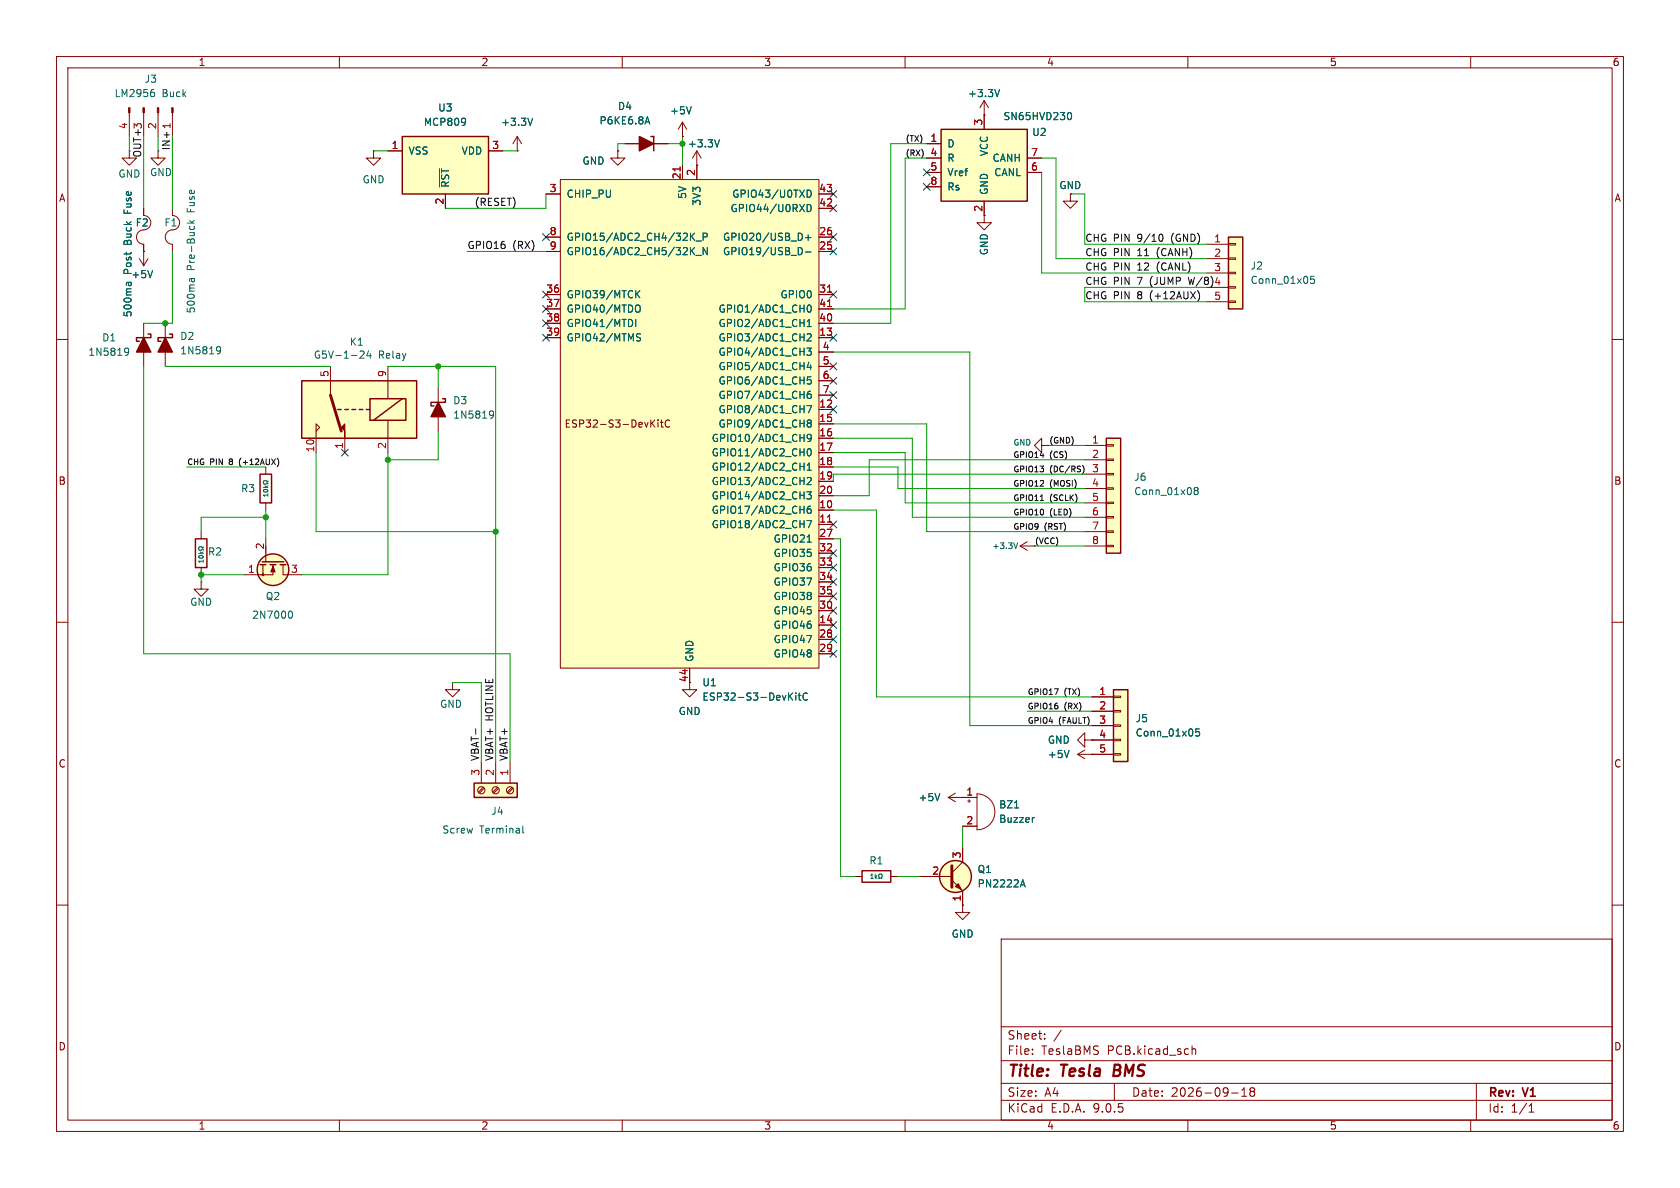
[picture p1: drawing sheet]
<svg xmlns="http://www.w3.org/2000/svg" width="297mm" height="210mm" viewBox="0 0 297 210" stroke-linecap="round" stroke-linejoin="round" font-family="sans-serif">
<g fill="none" stroke="#840000" stroke-width=".18">
<path d="M10 10h277v190h-277zM12 12h273v186h-273zM60 10v2M110 10v2M160 10v2M210 10v2M260 10v2M30.5 36.8v1.3a1.31 1.31 0 0 1 1.2 1.5 1.31 1.31 0 0 1-1.5 1.1 1.27 1.27 0 0 0-1 1.4 1.27 1.27 0 0 0 1.3 1.1v1.3M66 26.7v1.2h1.3l-1.3 1.3-1.2-1.3h1.2M66 26.7h.1M110.5 25.4h7.6M120.6 24.1h.1"/>
<path d="M120.6 21.6l-.7 1.3M120.6 21.6l.8 1.3M120.6 21.6v2.5M123.2 29.2h.1M123.2 26.7l-.8 1.2M123.2 26.7l.8 1.2M123.2 26.7v2.5M10 60h2M285 60h2M180.3 96.5l1.3 .8M180.3 96.5h2.6M181.6 95.8l-1.3 .7"/>
<path d="M10 110h2M285 110h2M10 160h2M177 166h108v32h-108zM285 160h2M60 198v2M110 198v2M160 198v2M177 194.5h108M177 191.5h108M177 187.5h108M177 181.5h108"/>
<path d="M182.5 186.3v.1M182.5 185.5v.1M184.7 183.6v.1M184.7 182.8v.1M187.6 182.1l-1.3 2M197 191.5v3M210 198v2M210.7 184.9v1.5M210.7 185.5l.3-.1 .3 .1 .1 .9M217.7 193.2h1.2M219.5 193.8h.9M219.5 192.7l.5-.4v1.5"/>
<path d="M221.2 192.9l-.2 .3v.5l.2 .1 .5-.1 .1-.2-.1-.4-.2-.2M221.2 192.9l-.2-.2 .2-.4 .5 .1 .1 .2-.3 .3M221.2 192.9h.3M260 198v2M261 191.5v6.5M270.3 196.6h.9M270.3 195.5l.4-.4v1.5"/>
</g>
<path d="M197.1 188.2l-.3 2h.8" fill="none" stroke="#840000" stroke-width=".4"/>
<path d="M122.2 18.9l-.4 1.2M33.1 39.4h1.3M33.5 38.9l.5 .5M34.4 38.9l-.5 .4M114.1 21.6h.7M114.5 20.6l.4 1.3M127.2 24.7l-.4 1.3M33.8 49.2l.1 .5M34.3 49.2l.1 .5M34.4 49.2l-.8 .1-.1 .4M179.2 96l.4 1 .3-1" fill="none" stroke="#006464" stroke-width=".18"/>
<path d="M113 24.1l2.6 1.3-2.6 1.3z" fill="#840000" stroke="#840000" stroke-width=".25"/>
<path d="M115.1 24.1h.5v2.6" fill="none" stroke="#840000" stroke-width=".25"/>
<path d="M71.1 24.1h15.3v10.2h-15.3z" fill="#ffffc2"/>
<path d="M71.1 24.1h15.3v10.2h-15.3zM78.2 70.5h.5v.6h-2.5v.7h.5" fill="none" stroke="#840000" stroke-width=".25"/>
<path d="M22.9 19.9v4.2M25.4 19.9v4.2M27.9 19.9v4.2M30.5 19.9v4.2M68.6 26.7h2.5M78.7 34.3v2.5M86.4 26.7h2.5M77.5 68.6v7.6" fill="none" stroke="#840000" stroke-width=".18"/>
<path d="M27 15.8h.2M27.1 16.3l.2 .2v.3l-.2 .3M77.7 29.9v3.1M82.2 21v.9M82.3 21.4l-.1 .2M86.7 72.7h.3l.2 .1a.84 .84 0 0 1-.3 1.1h-.2M87.3 73.2l-.3 .2h-.3" fill="none" stroke="#006464" stroke-width=".18"/>
<g fill="#840000" stroke="#840000" stroke-width=".18">
<path d="M30.4 19.1h.2v.8h-.2z"/>
<path d="M27.8 19.1h.3v.8h-.3z"/>
<path d="M25.3 19.1h.2v.8h-.2z"/>
<path d="M22.7 19.1h.3v.8h-.3z"/>
</g>
<path d="M77.5 71.1l1.2 2.6h-2.5z" fill="#840000" stroke="#840000" stroke-width=".25"/>
<path d="M53.3 67.3h20.4v10.2h-20.4z" fill="#ffffc2"/>
<g fill="none" stroke="#840000" stroke-width=".18">
<path d="M22.9 26.7v1.2h1.2l-1.2 1.3-1.3-1.3h1.3M22.9 26.7h.1M27.9 26.7v1.2h1.3l-1.3 1.3-1.2-1.3h1.2M27.9 26.7h.1M55.9 76.2l.6-.6-.6-.7v5.1M58.4 64.8v5.1M61 77.5v2.5M68.6 64.8v5.7M68.6 74.3v5.7M190.5 133.4l1.3 .7M190.5 133.4h2.5M191.8 132.6l-1.3 .8"/>
<path d="M193 133.4h.1"/>
</g>
<path d="M53.3 67.3h20.4v10.2h-20.4zM59.7 72.4h.6M61 72.4h.6M62.2 72.4h.7M63.5 72.4h.6M64.8 72.4h.6M65.4 70.5h6.4v3.8h-6.4zM71.1 70.5l-5.1 3.8" fill="none" stroke="#840000" stroke-width=".25"/>
<path d="M60.3 75.6l.7-.7v2.6v-1.3z" fill="#840000" stroke="#840000" stroke-width=".18"/>
<path d="M58.4 69.9l1.9 6.3" fill="none" stroke="#840000" stroke-width=".51"/>
<path d="M63.6 62.2l.5-.2 .3 .4-.8 .9h.8M65.2 62l-.3 .9h.7M65.5 62.5v.8M189 132.7l-.4 1.2" fill="none" stroke="#006464" stroke-width=".18"/>
<path d="M166.4 22.9h15.2v12.7h-15.2z" fill="#ffffc2"/>
<path d="M166.4 22.9h15.2v12.7h-15.2z" fill="none" stroke="#840000" stroke-width=".25"/>
<path d="M174 17.8v5.1M174 17.8l-.8 1.3M174 17.8l.8 1.3M163.8 25.4h2.6M163.8 27.9h2.6M163.8 30.5h2.6M163.8 33h2.6M174 20.3h.1M174 35.6v2.5M181.6 27.9h2.5M181.6 30.5h2.5" fill="none" stroke="#840000" stroke-width=".18"/>
<path d="M176.7 15.8l-.4 1.3M188.9 19.9h.1a.68 .68 0 0 1 .5 .6 .68 .68 0 0 1-.5 .7l-.1-.1" fill="none" stroke="#006464" stroke-width=".18"/>
<path d="M196.8 121.9h2.6v12.7h-2.6z" fill="#ffffc2"/>
<path d="M26.2 59.1h.5v.6h-2.6v.6h.5M30 59.1h.5v.6h-2.6v.6h.5M196.8 121.9h2.6v12.7h-2.6z" fill="none" stroke="#840000" stroke-width=".25"/>
<g fill="none" stroke="#840000" stroke-width=".18">
<path d="M25.4 36.8v1.3a1.31 1.31 0 0 1 1.3 1.5 1.31 1.31 0 0 1-1.6 1.1 1.27 1.27 0 0 0-1 1.4 1.27 1.27 0 0 0 1.3 1.1v3.8M91.4 26.7h.1M91.4 24.1l-.7 1.3M91.4 24.1l.8 1.3M91.4 24.1v2.6M24.6 45.7l.8 1.3M25.4 44.5h.1M25.4 57.2v7.6M26.2 45.7l-.8 1.3M29.2 57.2v7.6M80 120.7v1.2h1.3l-1.3 1.3-1.3-1.3h1.3M80 120.7h.1"/>
<path d="M121.9 120.7v1.2h1.3l-1.3 1.3-1.3-1.3h1.3M193 123.2h3.8M193 125.7h3.8M193 128.3h3.8M193 130.8h3.8M193 133.4h3.8M196.8 123.1h1.3v.2h-1.3zM196.8 125.6h1.3v.3h-1.3zM196.8 128.1h1.3v.3h-1.3zM196.8 130.7h1.3v.2h-1.3zM196.8 133.2h1.3v.3h-1.3zM170.2 141h2.5"/>
<path d="M170.2 146.1h2.5M171.1 141.6h.5M171.3 141.4v.5M172.7 140.3a3.2 3.2 0 0 1 3.2 3.2 3.2 3.2 0 0 1-3.2 3.2z"/>
</g>
<path d="M94.2 20.9l-.5 1.3M22.7 50v.3M23.2 49.9h-.7l-.2 .2v.2M23.2 50v.3M27 47.8l-.4 1.3M22.1 61.6l.4-.1 .2 .2a.84 .84 0 0 1-.3 1.1h-.3M22.8 62.1l-.3 .2h-.4M38.4 61.3h.4l.1 .1a.84 .84 0 0 1-.3 1.2h-.2M39 61.8l-.2 .3-.4-.1M212 128.8h-.6v.7l.1-.2 .5 .1 .1 .2-.1 .4-.2 .1-.4-.1M179.4 142.8h.7M182.9 144.5l-.3 .1" fill="none" stroke="#006464" stroke-width=".18"/>
<g fill="#840000" stroke="#840000" stroke-width=".25">
<path d="M29.2 59.7l1.3 2.5h-2.6z"/>
<path d="M25.4 59.7l1.3 2.5h-2.6z"/>
</g>
<path d="M83.8 138.4h7.6v2.6h-7.6z" fill="#ffffc2"/>
<path d="M83.8 138.4h7.6v2.6h-7.6z" fill="none" stroke="#840000" stroke-width=".25"/>
<g fill="none" stroke="#840000" stroke-width=".18">
<path d="M85.1 134.6v3.8M85.4 139.2l-.8 .8M85.6 139.3l-.8 .9M87.6 134.6v3.8M88 139.2l-.9 .8M88.1 139.3l-.8 .9M90.2 134.6v3.8M90.5 139.2l-.8 .8M90.7 139.3l-.9 .9M191.8 130.8v-1.3l-1.3 1.3 1.3 1.3v-1.3h1.2M193 130.8h.1"/>
<circle cx="85.1" cy="139.7" r=".63"/>
<circle cx="87.6" cy="139.7" r=".63"/>
<circle cx="90.2" cy="139.7" r=".63"/>
</g>
<path d="M92.4 146v1.1l.2 .2" fill="none" stroke="#006464" stroke-width=".18"/>
<path d="M99.1 31.8h45.7v86.3h-45.7z" fill="#ffffc2"/>
<g fill="none" stroke="#840000" stroke-width=".18">
<path d="M96.5 34.3h2.6M99.1 31.8h45.7v86.3h-45.7zM120.6 29.2v2.6M123.2 29.2v2.6M144.8 34.3h2.5M144.8 36.8h2.5M96.5 59.7h2.6M96.5 54.6h2.6M96.5 57.2h2.6M96.5 41.9h2.6M96.5 44.5h2.6M96.5 52.1h2.6"/>
<path d="M144.8 59.7h2.5M144.8 54.6h2.5M144.8 57.2h2.5M144.8 41.9h2.5M144.8 44.5h2.5M144.8 52.1h2.5M115.2 74.8l.6 .7M115.8 74.2l-.7 .8M116.3 74.2v.2M116.3 74.7v.8M116.7 74.7h.5M116.9 74.2v1.1l.3 .2"/>
<path d="M118.4 74.4a.6 .6 0 0 0-.9 .4 .6 .6 0 0 0 .6 .7l.3-.1M144.8 62.2h2.5M144.8 64.8h2.5M144.8 67.3h2.5M144.8 69.9h2.5M144.8 72.4h2.5M144.8 74.9h2.5M144.8 77.5h2.5M144.8 85.1h2.5M144.8 80h2.5M144.8 82.6h2.5M144.8 87.6h2.5"/>
<path d="M144.8 90.2h2.5M144.8 92.7h2.5M144.8 95.3h2.5M144.8 97.8h2.5M35.6 102.9v1.2h1.2l-1.2 1.3-1.3-1.3h1.3M35.6 102.9h.1M121.9 118.1v2.6M144.8 110.5h2.5M144.8 100.3h2.5M144.8 102.9h2.5M144.8 105.4h2.5M144.8 108h2.5"/>
<path d="M144.8 113h2.5M144.8 115.6h2.5M151.1 154.9h1.3M157.5 154.9h1.2M162.6 154.9h5.7M167.6 141l1.3 .7M167.6 141h2.6M168.3 155.6l1.9 1.9v2.5M168.9 140.2l-1.3 .8M170.2 141h.1M170.2 149.9v2.5l-1.9 1.9M170.2 160v1.3h1.2l-1.2 1.3-1.3-1.3h1.3"/>
<path d="M170.2 160h.1"/>
</g>
<g fill="none" stroke="#006464" stroke-width=".18">
<path d="M142.7 33.6a.64 .64 0 0 1 .7 .6 .64 .64 0 0 1-.7 .7zM142.7 36.1a.64 .64 0 0 1 .7 .7 .64 .64 0 0 1-.7 .6zM111.7 56.6l.1 .4-.1 .5M112.4 56.5v1.2M112.6 51.9l.5 .7M112.6 59.5l.5 .2 .1 .2-.1 .3-.4 .1M112.6 59.1h.6M112.6 53.9a.43 .43 0 0 1 .6 .4v.5a.43 .43 0 0 1-.6 .4M113.1 51.4l-.7 .7M122.2 41.8l.6 .7M122.2 44.3l.6 .7M122.8 41.2l-.7 .7"/>
<path d="M122.8 43.8l-.7 .7M123 42.6h1M123 45.2h1M124.3 41.9l.6-.1 .1-.2v-.3l-.7-.1v1.3M125 43.8v1.2l-.7-1.2v1.2M141.6 43.8l.2 .5-.2 .7M142.4 42h1M142.4 44.5h1M142.7 59.1l.5-.1 .2 .4-.8 .9h.8M142.7 57.7h.7M142.7 56.8l.4-.3v1.2M142.8 54l.2-.1a.68 .68 0 0 1 .4 .7 .68 .68 0 0 1-.4 .6l-.2-.1-.1-.4z"/>
<path d="M142.9 41.5v1M142.6 61.5h.8l-.4 .5 .4 .1v.6l-.2 .1-.6-.1M142.6 71.7h.9l-.6 1.3M142.8 79.4l.2-.1a.68 .68 0 0 1 .4 .7 .68 .68 0 0 1-.4 .6l-.2-.1-.1-.4zM142.9 74.8l-.2 .2 .1 .4 .1 .1 .4-.1 .1-.1v-.3l-.2-.2M142.9 74.8l-.2-.3 .2-.3h.3l.2 .3-.2 .3M142.9 74.8h.3M143 64l-.3 .9h.8M143.3 69.2h-.4a.86 .86 0 0 0 0 1.2l.5-.1v-.4l-.2-.3-.4 .1-.1 .2M143.3 64.5v.8M143.4 66.6h-.6l-.1 .6 .2-.1 .4 .1 .1 .1v.5l-.2 .1-.5-.1M143.4 77.3l-.2 .3-.4-.1-.1-.2 .1-.5h.4l.2 .1a.84 .84 0 0 1-.3 1.1h-.3"/>
<path d="M141.4 82.5h.8M142.2 81.9v1.2M142.6 86.9h.8l-.4 .5 .4 .1v.6l-.2 .1-.6-.1M142.6 92h.9l-.6 1.3M142.7 84.5l.5-.1 .2 .4-.8 .9h.8M142.7 82.2l.4-.3v1.2M142.7 83.1h.7M142.7 95.8h.7M143.3 89.5h-.4a.86 .86 0 0 0 0 1.2l.5-.1v-.4l-.2-.2h-.4l-.1 .2M139.6 123l.5 .8M140.1 122.5l-.7 .7M140.7 122.5v.1"/>
<path d="M140.7 122.9v.9M141.1 122.9h.5M141.3 122.5v1.1l.3 .2M142.7 122.6a.6 .6 0 0 0-.8 .4 .6 .6 0 0 0 .6 .8l.2-.2M153.9 155.3h.5M153.9 154.7l.3-.2v.8M154.7 154.5v.8M154.8 155l.2 .3M155 154.8l-.3 .3M155.3 155.3h.2v-.2a.34 .34 0 0 1-.1-.4 .34 .34 0 0 1 .4-.2l.1 .4-.1 .4h.1M166.1 140.3l-.4 1.2M180.5 156.4h.6"/>
<path d="M180.8 155.5l.4 1.3"/>
</g>
<path d="M120.2 29.5v.7M146.3 54.2h.7M146.3 51.7h.7M146.3 92.3h.7" fill="none" stroke="#a90000" stroke-width=".18"/>
<g fill="none" stroke="#840000" stroke-width=".25">
<path d="M152.4 153.9h5.1v2.1h-5.1z"/>
<circle cx="168.9" cy="154.9" r="2.82"/>
</g>
<circle cx="168.9" cy="154.9" r="2.82" fill="#ffffc2" stroke="#ffffc2" stroke-width=".18"/>
<path d="M168.3 153v3.8" fill="none" stroke="#840000" stroke-width=".51"/>
<path d="M168.9 156.7l.5-.5 .5 1z" fill="#840000" stroke="#840000" stroke-width=".18"/>
<path d="M217.2 41.9h2.5v12.7h-2.5z" fill="#ffffc2"/>
<g fill="none" stroke="#840000" stroke-width=".25">
<path d="M217.2 41.9h2.5v12.7h-2.5zM34.5 95.3h2.1v5h-2.1zM46 83.8h2v5.1h-2zM46 99.8h1M46.4 99.3h3.8M47.8 99.8h1M49.5 99.8h1"/>
<circle cx="48.3" cy="100.7" r="2.79"/>
</g>
<g fill="none" stroke="#840000" stroke-width=".18">
<path d="M213.4 43.2h3.8M213.4 45.7h3.8M213.4 48.3h3.8M213.4 50.8h3.8M213.4 53.3h3.8M217.2 43.1h1.2v.2h-1.2zM217.2 45.6h1.2v.2h-1.2zM217.2 48.1h1.2v.3h-1.2zM217.2 50.7h1.2v.2h-1.2zM217.2 53.2h1.2v.3h-1.2zM35.6 94v1.3M46.5 99.8v1.8"/>
<path d="M47 82.6v1.2M47 88.9v1.3M47 95.3v4M48.3 99.8v1.8h-5.1M50 99.8v1.8h3.3M35.6 100.3v1.3"/>
</g>
<g fill="none" stroke="#006464" stroke-width=".18">
<path d="M232.3 48.8h-.6v.6l.2-.1 .4 .1 .1 .2-.1 .4-.1 .1-.5-.1M35.1 97.9h.8M35.2 98.3a.39 .39 0 0 1 .4-.1 .39 .39 0 0 1 .3 .4 .39 .39 0 0 1-.5 .1 .39 .39 0 0 1-.2-.4zM35.4 97.6l.3 .3M35.9 96.7v.1h-.1a.34 .34 0 0 0-.5-.1 .34 .34 0 0 0-.1 .4l.3 .2 .4-.2v.2M35.9 99v.4M35.9 99.2h-.8l.3 .2M35.9 97.6l-.3 .2M46.6 86.2h.8M46.6 86.6a.39 .39 0 0 1 .4-.1 .39 .39 0 0 1 .3 .4 .39 .39 0 0 1-.4 .1 .39 .39 0 0 1-.3-.4zM46.8 85.9l.3 .3M47.4 85v.2h-.2a.34 .34 0 0 0-.5-.2 .34 .34 0 0 0-.1 .5l.4 .1 .4-.2v.2"/>
<path d="M47.4 87.3v.5M47.4 87.5h-.8l.2 .3M47.4 85.9l-.4 .2M51.2 108.1l.1-.1a.68 .68 0 0 1 .4 .7 .68 .68 0 0 1-.4 .6l-.1-.1"/>
</g>
<circle cx="48.3" cy="100.7" r="2.79" fill="#ffffc2" stroke="#ffffc2" stroke-width=".18"/>
<g fill="#840000" stroke="#840000" stroke-width=".18">
<path d="M48.3 100.1l.3 1h-.7z"/>
<circle cx="46.5" cy="101.6" r=".18"/>
</g>
<path d="M195.6 77.5h2.5v20.3h-2.5z" fill="#ffffc2"/>
<path d="M195.6 77.5h2.5v20.3h-2.5z" fill="none" stroke="#840000" stroke-width=".25"/>
<g fill="none" stroke="#840000" stroke-width=".18">
<path d="M25.4 36.8v1.3M68.6 26.7h2.5M78.7 34.3v2.5M86.4 26.7h2.5M91.4 26.7h.1M96.5 34.3h2.6M109.2 26.7v1.2h1.3l-1.3 1.3-1.3-1.3h1.3M109.2 26.7h.1M110.5 25.4h2.5M115.6 25.4h2.5M120.6 24.1h.1M120.6 29.2v2.6"/>
<path d="M123.2 29.2h.1M123.2 29.2v2.6M144.8 34.3h2.5M144.8 36.8h2.5M163.8 25.4h2.6M163.8 27.9h2.6M163.8 30.5h2.6M163.8 33h2.6M174 35.6v3.8h1.3l-1.3 1.2-1.3-1.2h1.3M174 20.3h.1M174 20.3v2.6M181.6 27.9h2.5"/>
<path d="M181.6 30.5h2.5M189.2 34.3v1.3h1.3l-1.3 1.2-1.2-1.2h1.2M189.2 34.3h.1M25.4 44.5h.1M25.4 43.2v1.3M96.5 59.7h2.6M96.5 54.6h2.6M96.5 57.2h2.6M96.5 41.9h2.6M96.5 44.5h2.6M96.5 52.1h2.6M144.8 59.7h2.5"/>
<path d="M144.8 54.6h2.5M144.8 57.2h2.5M144.8 41.9h2.5M144.8 44.5h2.5M144.8 52.1h2.5M144.8 62.2h2.5M144.8 64.8h2.5M144.8 67.3h2.5M144.8 69.9h2.5M144.8 72.4h2.5M144.8 74.9h2.5M144.8 77.5h2.5"/>
<path d="M184.1 78.7v-1.2l-1.2 1.2 1.2 1.3v-1.3h1.3M191.8 78.7h3.8M195.6 78.6h1.2v.3h-1.2zM144.8 85.1h2.5M144.8 80h2.5M144.8 82.6h2.5M144.8 87.6h2.5M144.8 90.2h2.5M144.8 92.7h2.5M144.8 95.3h2.5M144.8 97.8h2.5M191.8 81.3h3.8"/>
<path d="M191.8 83.8h3.8M191.8 86.4h3.8M191.8 88.9h3.8M191.8 91.4h3.8M191.8 94h3.8M191.8 96.5h3.8M195.6 81.2h1.2v.2h-1.2zM195.6 83.7h1.2v.2h-1.2zM195.6 86.2h1.2v.3h-1.2zM195.6 88.8h1.2v.2h-1.2zM195.6 91.3h1.2v.3h-1.2zM195.6 93.9h1.2v.2h-1.2z"/>
<path d="M195.6 96.4h1.2v.2h-1.2zM121.9 118.1v2.6M144.8 110.5h2.5M144.8 100.3h2.5M144.8 102.9h2.5M144.8 105.4h2.5M144.8 108h2.5M144.8 113h2.5M144.8 115.6h2.5M193 130.8h.1M193 133.4h.1M193 123.2h3.8"/>
<path d="M193 125.7h3.8M193 128.3h3.8M193 130.8h3.8M193 133.4h3.8M162.6 154.9h5.7M170.2 141h.1M170.2 149.9v2.5M170.2 157.5v2.5M170.2 141h2.5M170.2 146.1h2.5M170.2 160h.1"/>
</g>
<g fill="none" stroke="#006464" stroke-width=".18">
<path d="M122.2 18.9l-.4 1.2M176.7 15.8l-.4 1.3M188.9 19.9h.1a.68 .68 0 0 1 .5 .6 .68 .68 0 0 1-.5 .7l-.1-.1M77.7 29.9v3.1M82.2 21v.9M82.3 21.4l-.1 .2M94.2 20.9l-.5 1.3M114.1 21.6h.7M114.5 20.6l.4 1.3M127.2 24.7l-.4 1.3M142.7 33.6a.64 .64 0 0 1 .7 .6 .64 .64 0 0 1-.7 .7zM142.7 36.1a.64 .64 0 0 1 .7 .7 .64 .64 0 0 1-.7 .6z"/>
<path d="M22.7 50v.3M23.2 49.9h-.7l-.2 .2v.2M23.2 50v.3M27 47.8l-.4 1.3M111.7 56.6l.1 .4-.1 .5M112.4 56.5v1.2M112.6 51.9l.5 .7M112.6 59.5l.5 .2 .1 .2-.1 .3-.4 .1M112.6 59.1h.6M112.6 53.9a.43 .43 0 0 1 .6 .4v.5a.43 .43 0 0 1-.6 .4M113.1 51.4l-.7 .7M122.2 41.8l.6 .7"/>
<path d="M122.2 44.3l.6 .7M122.8 41.2l-.7 .7M122.8 43.8l-.7 .7M123 42.6h1M123 45.2h1M124.3 41.9l.6-.1 .1-.2v-.3l-.7-.1v1.3M125 43.8v1.2l-.7-1.2v1.2M141.6 43.8l.2 .5-.2 .7M142.4 42h1M142.4 44.5h1M142.7 59.1l.5-.1 .2 .4-.8 .9h.8M142.7 57.7h.7"/>
<path d="M142.7 56.8l.4-.3v1.2M142.8 54l.2-.1a.68 .68 0 0 1 .4 .7 .68 .68 0 0 1-.4 .6l-.2-.1-.1-.4zM142.9 41.5v1M142.6 61.5h.8l-.4 .5 .4 .1v.6l-.2 .1-.6-.1M142.6 71.7h.9l-.6 1.3M142.8 79.4l.2-.1a.68 .68 0 0 1 .4 .7 .68 .68 0 0 1-.4 .6l-.2-.1-.1-.4zM142.9 74.8l-.2 .2 .1 .4 .1 .1 .4-.1 .1-.1v-.3l-.2-.2M142.9 74.8l-.2-.3 .2-.3h.3l.2 .3-.2 .3M142.9 74.8h.3M143 64l-.3 .9h.8M143.3 69.2h-.4a.86 .86 0 0 0 0 1.2l.5-.1v-.4l-.2-.3-.4 .1-.1 .2M143.3 64.5v.8"/>
<path d="M143.4 66.6h-.6l-.1 .6 .2-.1 .4 .1 .1 .1v.5l-.2 .1-.5-.1M143.4 77.3l-.2 .3-.4-.1-.1-.2 .1-.5h.4l.2 .1a.84 .84 0 0 1-.3 1.1h-.3M141.4 82.5h.8M142.2 81.9v1.2M142.6 86.9h.8l-.4 .5 .4 .1v.6l-.2 .1-.6-.1M142.6 92h.9l-.6 1.3M142.7 84.5l.5-.1 .2 .4-.8 .9h.8M142.7 82.2l.4-.3v1.2M142.7 83.1h.7M142.7 95.8h.7M143.3 89.5h-.4a.86 .86 0 0 0 0 1.2l.5-.1v-.4l-.2-.2h-.4l-.1 .2M211.3 86.7l-.2-.2 .2-.3h.3l.2 .2-.2 .3"/>
<path d="M211.3 86.7l-.2 .3 .1 .3 .1 .1h.4l.1-.2v-.2l-.2-.3M211.3 86.7h.3M139.6 123l.5 .8M140.1 122.5l-.7 .7M140.7 122.5v.1M140.7 122.9v.9M141.1 122.9h.5M141.3 122.5v1.1l.3 .2M142.7 122.6a.6 .6 0 0 0-.8 .4 .6 .6 0 0 0 .6 .8l.2-.2M189 132.7l-.4 1.2M212 128.8h-.6v.7l.1-.2 .5 .1 .1 .2-.1 .4-.2 .1-.4-.1M166.1 140.3l-.4 1.2"/>
<path d="M179.4 142.8h.7M180.5 156.4h.6M180.8 155.5l.4 1.3M182.9 144.5l-.3 .1"/>
</g>
<path d="M205.2 41.4a.68 .68 0 0 1 .4 .6 .68 .68 0 0 1-.4 .7M211.8 51.4a1.49 1.49 0 0 1 0 1.9M42.4 81.4v.7M183.9 88.5h.6M191.4 82.2a1.17 1.17 0 0 1 0 1.6M84.1 128.8v1" fill="none" stroke="#0f0f0f" stroke-width=".18"/>
<g fill="none" stroke="#009600" stroke-width=".18">
<path d="M22.9 24.1v2.6M25.4 24.1v12.7M27.9 24.1v2.6M30.5 24.1v12.7M66 26.7h2.6M88.9 26.7h2.5M96.5 34.3v2.5h-17.8M110.5 25.4h-1.3v1.3M118.1 25.4h2.5M120.6 24.1v5.1M163.8 27.9h-3.8v26.7h-12.7M163.8 25.4h-6.3v31.8h-10.2"/>
<path d="M184.1 27.9h2.6v17.8h26.7M184.1 30.5v17.8h29.3M189.2 34.3h2.6v8.9h21.6M30.5 44.5v12.7h-5.1M82.5 44.5h14M213.4 50.8h-21.6v2.5h21.6M25.4 64.8v50.8h64.8v19M29.2 64.8h29.2M68.6 64.8h19v69.8M77.5 76.2v5.1h-8.9M77.5 64.8v3.8M147.3 77.5h14v13.9h30.5"/>
<path d="M147.3 74.9h16.5v19.1h28M147.3 62.2h24.1v66.1h21.6M185.4 78.7h6.4M33 82.6h14M47 91.4h-11.4v2.6M47 90.2v5.1M55.9 80v14h31.7M68.6 80v21.6h-15.3M147.3 80h12.7v8.9h31.8M147.3 90.2h7.6v33h38.1M147.3 82.6h11.4v3.8h33.1M147.3 95.3h1.3v59.6h2.5"/>
<path d="M182.9 96.5h8.9M191.8 83.8h-44.5v1.3M191.8 81.3h-38.1v6.3h-6.4M43.2 101.6h-7.6v1.3M80 120.7h5.1v13.9M181.6 125.7h11.4M158.7 154.9h3.9M170.2 146.1v3.8"/>
</g>
<g fill="none" stroke="#000084" stroke-width=".18">
<path d="M146.7 33.7l1.2 1.2M146.7 36.2l1.2 1.2M147.9 33.7l-1.2 1.2M147.9 36.2l-1.2 1.2M163.2 29.9l1.2 1.2M163.2 32.4l1.2 1.2M164.4 29.9l-1.2 1.2M164.4 32.4l-1.2 1.2M95.9 54l1.2 1.2M95.9 51.5l1.2 1.2M95.9 41.3l1.2 1.2M95.9 56.5l1.2 1.3"/>
<path d="M95.9 59.1l1.2 1.2M97.1 54l-1.2 1.2M97.1 51.5l-1.2 1.2M97.1 41.3l-1.2 1.2M97.1 56.5l-1.2 1.3M97.1 59.1l-1.2 1.2M146.7 41.3l1.2 1.2M146.7 59.1l1.2 1.2M146.7 51.5l1.2 1.2M146.7 43.8l1.2 1.3M147.9 41.3l-1.2 1.2M147.9 59.1l-1.2 1.2"/>
<path d="M147.9 51.5l-1.2 1.2M147.9 43.8l-1.2 1.3M60.4 79.4l1.2 1.2M61.6 79.4l-1.2 1.2M146.7 64.2l1.2 1.2M146.7 66.7l1.2 1.2M146.7 69.2l1.2 1.3M146.7 71.8l1.2 1.2M147.9 64.2l-1.2 1.2M147.9 66.7l-1.2 1.2M147.9 69.2l-1.2 1.3M147.9 71.8l-1.2 1.2"/>
<path d="M146.7 99.7l1.2 1.2M146.7 92.1l1.2 1.2M146.7 97.2l1.2 1.2M147.9 99.7l-1.2 1.2M147.9 92.1l-1.2 1.2M147.9 97.2l-1.2 1.2M146.7 104.8l1.2 1.2M146.7 107.3l1.2 1.3M146.7 102.3l1.2 1.2M146.7 112.4l1.2 1.2M146.7 115l1.2 1.2M146.7 109.9l1.2 1.2"/>
<path d="M147.9 104.8l-1.2 1.2M147.9 107.3l-1.2 1.3M147.9 102.3l-1.2 1.2M147.9 112.4l-1.2 1.2M147.9 115l-1.2 1.2M147.9 109.9l-1.2 1.2"/>
</g>
<path d="M120.2 29.5v.7M146.3 54.2h.7M146.3 51.7h.7M146.3 92.3h.7" fill="none" stroke="#a90000" stroke-width=".18"/>
<g fill="#009600" stroke="#009600" stroke-width=".18">
<circle cx="29.2" cy="57.2" r=".46"/>
<circle cx="47" cy="91.4" r=".46"/>
<circle cx="35.6" cy="101.6" r=".46"/>
<circle cx="87.6" cy="94" r=".46"/>
<circle cx="68.6" cy="81.3" r=".46"/>
<circle cx="77.5" cy="64.8" r=".46"/>
<circle cx="120.6" cy="25.4" r=".46"/>
</g>
<g font-size="2.8" fill="#840000">
<text x="178" y="190.9">Title:</text>
<text x="187.7" y="190.9">Tesla</text>
<text x="197.7" y="190.9">BMS</text>
</g>
<g font-size="2.1" fill="#840000">
<text x="178" y="184">Sheet:</text>
<text x="178" y="186.7">File:</text>
<text x="184.1" y="186.7">TeslaBMS</text>
<text x="195.8" y="186.7">PCB.kicad_sch</text>
<text x="178" y="196.9">KiCad</text>
<text x="178" y="194.1">Size:</text>
<text x="184.7" y="194.1">A4</text>
<text x="185.7" y="196.9">E.D.A.</text>
<text x="193.3" y="196.9">9.0.5</text>
<text x="200" y="194.1">Date:</text>
<text x="207" y="194.1">2026-09-18</text>
<text x="263" y="194.3">Rev:</text>
<text x="263" y="196.9">Id:</text>
<text x="267.1" y="196.9">1/1</text>
<text x="269.4" y="194.3">V1</text>
</g>
<g font-size="1.8" fill="#840000">
<text x="35" y="11.9">1</text>
<text x="85" y="11.9">2</text>
<text x="135" y="11.9">3</text>
<text x="185" y="11.9">4</text>
<text x="235" y="11.9">5</text>
<text x="285" y="11.9">6</text>
<text x="10.3" y="35.9">A</text>
<text x="285.3" y="35.9">A</text>
<text x="173.7" y="37.5" transform="rotate(-90 173.7 37.5)">2</text>
<text x="99.7" y="75.8">ESP32-S3-DevKitC</text>
<text x="10.3" y="85.9">B</text>
<text x="285.3" y="85.9">B</text>
<text x="10.3" y="135.9">C</text>
<text x="285.3" y="135.9">C</text>
<text x="10.3" y="185.9">D</text>
<text x="285.3" y="185.9">D</text>
<text x="35" y="199.9">1</text>
<text x="85" y="199.9">2</text>
<text x="135" y="199.9">3</text>
<text x="185" y="199.9">4</text>
<text x="235" y="199.9">5</text>
<text x="285" y="199.9">6</text>
</g>
<g font-size="1.8" fill="#006464">
<text x="20.2" y="17.4">LM2956</text>
<text x="25.5" y="14.8">J3</text>
<text x="28.6" y="17.4">Buck</text>
<text x="171" y="17.4">+3.3V</text>
<text x="74.8" y="22.5">MCP809</text>
<text x="77.4" y="19.9">U3</text>
<text x="88.5" y="22.5">+3.3V</text>
<text x="105.9" y="22.2">P6KE6.8A</text>
<text x="109.1" y="19.7">D4</text>
<text x="118.4" y="20.4">+5V</text>
<text x="177.3" y="21.4">SN65HVD230</text>
<text x="72.1" y="27.5">VSS</text>
<text x="81.5" y="27.5">VDD</text>
<text x="102.9" y="29.3">GND</text>
<text x="121.5" y="26.3">+3.3V</text>
<text x="167.4" y="26.3">D</text>
<text x="167.4" y="28.8">R</text>
<text x="174.9" y="27.7" transform="rotate(-90 174.9 27.7)">VCC</text>
<text x="175.4" y="28.8">CANH</text>
<text x="182.4" y="24.2">U2</text>
<text x="20.8" y="31.6">GND</text>
<text x="26.4" y="31.3">GND</text>
<text x="64" y="32.6">GND</text>
<text x="79.6" y="33.3" transform="rotate(-90 79.6 33.3)">~{RST}</text>
<text x="100.1" y="35.2">CHIP_PU</text>
<text x="121.5" y="35.3" transform="rotate(-90 121.5 35.3)">5V</text>
<text x="129.3" y="35.2">GPIO43/U0TXD</text>
<text x="167.4" y="31.3">Vref</text>
<text x="167.4" y="33.9">Rs</text>
<text x="174.9" y="34.5" transform="rotate(-90 174.9 34.5)">GND</text>
<text x="175.7" y="31.3">CANL</text>
<text x="187.2" y="33.6">GND</text>
<text x="23.5" y="37.5" transform="rotate(-90 23.5 37.5)">Fuse</text>
<text x="23.9" y="40.2">F2</text>
<text x="29" y="40.2">F1</text>
<text x="34.6" y="37.4" transform="rotate(-90 34.6 37.4)">Fuse</text>
<text x="124.1" y="36.5" transform="rotate(-90 124.1 36.5)">3V3</text>
<text x="129" y="37.7">GPIO44/U0RXD</text>
<text x="23.5" y="43.2" transform="rotate(-90 23.5 43.2)">Buck</text>
<text x="34.6" y="47.9" transform="rotate(-90 34.6 47.9)">Pre-Buck</text>
<text x="100.1" y="42.8">GPIO15/ADC2_CH4/32K_P</text>
<text x="100.1" y="45.3">GPIO16/ADC2_CH5/32K_N</text>
<text x="127.7" y="42.8">GPIO20/USB_D+</text>
<text x="127.7" y="45.3">GPIO19/USB_D-</text>
<text x="174.9" y="45.2" transform="rotate(-90 174.9 45.2)">GND</text>
<text x="221" y="47.9">J2</text>
<text x="23.1" y="49.4">+5V</text>
<text x="23.5" y="48.5" transform="rotate(-90 23.5 48.5)">Post</text>
<text x="100.1" y="52.9">GPIO39/MTCK</text>
<text x="137.9" y="52.9">GPIO0</text>
<text x="221" y="50.4">Conn_01x05</text>
<text x="23.5" y="56.2" transform="rotate(-90 23.5 56.2)">500ma</text>
<text x="34.6" y="55.5" transform="rotate(-90 34.6 55.5)">500ma</text>
<text x="100.1" y="55.5">GPIO40/MTDO</text>
<text x="100.1" y="58">GPIO41/MTDI</text>
<text x="126.9" y="55.5">GPIO1/ADC1_CH0</text>
<text x="126.9" y="58">GPIO2/ADC1_CH1</text>
<text x="15.5" y="63.1">1N5819</text>
<text x="18" y="60.6">D1</text>
<text x="31.8" y="60.3">D2</text>
<text x="31.8" y="62.8">1N5819</text>
<text x="55.4" y="63.6">G5V-1-24</text>
<text x="61.7" y="61.3">K1</text>
<text x="66.9" y="63.6">Relay</text>
<text x="100.1" y="60.6">GPIO42/MTMS</text>
<text x="126.9" y="60.6">GPIO3/ADC1_CH2</text>
<text x="126.9" y="63.1">GPIO4/ADC1_CH3</text>
<text x="126.9" y="65.6">GPIO5/ADC1_CH4</text>
<text x="80" y="71.7">D3</text>
<text x="126.9" y="68.2">GPIO6/ADC1_CH5</text>
<text x="126.9" y="70.7">GPIO7/ADC1_CH6</text>
<text x="80" y="74.2">1N5819</text>
<text x="126.9" y="73.3">GPIO8/ADC1_CH7</text>
<text x="126.9" y="75.8">GPIO9/ADC1_CH8</text>
<text x="125.7" y="78.3">GPIO10/ADC1_CH9</text>
<text x="125.7" y="80.9">GPIO11/ADC2_CH0</text>
<text x="125.7" y="83.4">GPIO12/ADC2_CH1</text>
<text x="42.5" y="87.2">R3</text>
<text x="125.7" y="86">GPIO13/ADC2_CH2</text>
<text x="125.7" y="88.5">GPIO14/ADC2_CH3</text>
<text x="200.4" y="85.2">J6</text>
<text x="200.4" y="87.7">Conn_01x08</text>
<text x="125.7" y="91">GPIO17/ADC2_CH6</text>
<text x="125.7" y="93.6">GPIO18/ADC2_CH7</text>
<text x="36.7" y="98.4">R2</text>
<text x="136.7" y="96.1">GPIO21</text>
<text x="136.7" y="98.7">GPIO35</text>
<text x="136.7" y="101.2">GPIO36</text>
<text x="33.5" y="107.3">GND</text>
<text x="46.9" y="106.3">Q2</text>
<text x="136.7" y="103.7">GPIO37</text>
<text x="136.7" y="106.3">GPIO38</text>
<text x="44.5" y="109.6">2N7000</text>
<text x="136.7" y="111.4">GPIO46</text>
<text x="136.7" y="108.8">GPIO45</text>
<text x="136.7" y="113.9">GPIO47</text>
<text x="122.8" y="117.1" transform="rotate(-90 122.8 117.1)">GND</text>
<text x="136.7" y="116.4">GPIO48</text>
<text x="77.7" y="125.3">GND</text>
<text x="124.1" y="121.5">U1</text>
<text x="124.1" y="124.1">ESP32-S3-DevKitC</text>
<text x="119.9" y="126.6">GND</text>
<text x="185.1" y="131.7">GND</text>
<text x="200.7" y="127.9">J5</text>
<text x="200.7" y="130.4">Conn_01x05</text>
<text x="185.1" y="134.2">+5V</text>
<text x="162.3" y="141.8">+5V</text>
<text x="176.5" y="143.1">BZ1</text>
<text x="78.1" y="147.5">Screw</text>
<text x="84.8" y="147.5">Terminal</text>
<text x="86.8" y="144.2">J4</text>
<text x="176.5" y="145.6">Buzzer</text>
<text x="153.6" y="153">R1</text>
<text x="172.7" y="154.5">Q1</text>
<text x="172.7" y="157.1">PN2222A</text>
<text x="168.1" y="166">GND</text>
</g>
<g font-size="1.8" fill="#a90000">
<text x="22.6" y="22.9" transform="rotate(-90 22.6 22.9)">4</text>
<text x="27.7" y="22.9" transform="rotate(-90 27.7 22.9)">2</text>
<text x="173.7" y="22.3" transform="rotate(-90 173.7 22.3)">3</text>
<text x="69.1" y="26.4">1</text>
<text x="86.9" y="26.4">3</text>
<text x="164.4" y="25.1">1</text>
<text x="164.4" y="27.7">4</text>
<text x="182.2" y="27.7">7</text>
<text x="97.1" y="34">3</text>
<text x="120.4" y="31.8" transform="rotate(-90 120.4 31.8)">21</text>
<text x="122.9" y="31.2" transform="rotate(-90 122.9 31.2)">2</text>
<text x="144.7" y="34">43</text>
<text x="164.4" y="30.2">5</text>
<text x="164.4" y="32.8">8</text>
<text x="182.2" y="30.2">6</text>
<text x="78.5" y="36.3" transform="rotate(-90 78.5 36.3)">2</text>
<text x="97.1" y="41.7">8</text>
<text x="144.7" y="36.6">42</text>
<text x="144.7" y="41.7">26</text>
<text x="97.1" y="44.2">9</text>
<text x="144.7" y="44.2">25</text>
<text x="214.6" y="42.9">1</text>
<text x="214.6" y="45.5">2</text>
<text x="96.5" y="51.8">36</text>
<text x="144.7" y="51.8">31</text>
<text x="214.6" y="48">3</text>
<text x="214.6" y="53.1">5</text>
<text x="96.5" y="59.4">39</text>
<text x="96.5" y="54.4">37</text>
<text x="96.5" y="56.9">38</text>
<text x="144.7" y="54.4">41</text>
<text x="144.7" y="56.9">40</text>
<text x="144.7" y="59.4">13</text>
<text x="145.3" y="62">4</text>
<text x="145.3" y="64.5">5</text>
<text x="58.2" y="66.7" transform="rotate(-90 58.2 66.7)">5</text>
<text x="68.3" y="66.7" transform="rotate(-90 68.3 66.7)">9</text>
<text x="145.3" y="67.1">6</text>
<text x="145.3" y="69.6">7</text>
<text x="144.7" y="72.1">12</text>
<text x="144.7" y="74.7">15</text>
<text x="144.7" y="77.2">16</text>
<text x="55.6" y="80.1" transform="rotate(-90 55.6 80.1)">10</text>
<text x="60.7" y="79.4" transform="rotate(-90 60.7 79.4)">1</text>
<text x="68.3" y="79.4" transform="rotate(-90 68.3 79.4)">2</text>
<text x="144.7" y="79.8">17</text>
<text x="144.7" y="82.3">18</text>
<text x="193" y="78.5">1</text>
<text x="193" y="81">2</text>
<text x="193" y="83.6">3</text>
<text x="144.7" y="84.8">19</text>
<text x="144.7" y="87.4">20</text>
<text x="144.7" y="89.9">10</text>
<text x="193" y="86.1">4</text>
<text x="193" y="88.6">5</text>
<text x="144.7" y="92.5">11</text>
<text x="144.7" y="95">27</text>
<text x="193" y="91.2">6</text>
<text x="193" y="93.7">7</text>
<text x="43.7" y="101.3">1</text>
<text x="46.7" y="97.2" transform="rotate(-90 46.7 97.2)">2</text>
<text x="51.4" y="101.3">3</text>
<text x="144.7" y="97.5">32</text>
<text x="144.7" y="100.1">33</text>
<text x="193" y="96.3">8</text>
<text x="144.7" y="102.6">34</text>
<text x="144.7" y="105.2">35</text>
<text x="144.7" y="107.7">30</text>
<text x="144.7" y="110.2">14</text>
<text x="144.7" y="112.8">28</text>
<text x="144.7" y="115.3">29</text>
<text x="121.7" y="120.7" transform="rotate(-90 121.7 120.7)">44</text>
<text x="194.2" y="122.9">1</text>
<text x="194.2" y="125.5">2</text>
<text x="194.2" y="128">3</text>
<text x="194.2" y="130.6">4</text>
<text x="84.8" y="137.2" transform="rotate(-90 84.8 137.2)">3</text>
<text x="87.4" y="137.2" transform="rotate(-90 87.4 137.2)">2</text>
<text x="89.9" y="137.2" transform="rotate(-90 89.9 137.2)">1</text>
<text x="194.2" y="133.1">5</text>
<text x="170.7" y="140.7">1</text>
<text x="170.7" y="145.8">2</text>
<text x="164.7" y="154.7">2</text>
<text x="169.9" y="151.8" transform="rotate(-90 169.9 151.8)">3</text>
<text x="169.9" y="159.5" transform="rotate(-90 169.9 159.5)">1</text>
</g>
<g font-size="1.8" fill="#0f0f0f">
<text x="25.1" y="27.9" transform="rotate(-90 25.1 27.9)">OUT+3</text>
<text x="30.1" y="26.7" transform="rotate(-90 30.1 26.7)">IN+ 1</text>
<text x="83.8" y="36.5">(RESET)</text>
<text x="82.5" y="44.1">GPIO16</text>
<text x="90.6" y="44.1">(RX)</text>
<text x="191.8" y="45.4">CHG PIN</text>
<text x="191.8" y="47.9">CHG PIN</text>
<text x="191.8" y="42.8">CHG PIN</text>
<text x="201.2" y="45.4">11</text>
<text x="201.2" y="47.9">12</text>
<text x="201.2" y="42.8">9/10</text>
<text x="204.8" y="45.4">(CANH)</text>
<text x="204.8" y="47.9">(CANL)</text>
<text x="207.3" y="42.8">(GND)</text>
<text x="191.8" y="53">CHG PIN</text>
<text x="191.8" y="50.5">CHG PIN</text>
<text x="201.2" y="53">8</text>
<text x="201.2" y="50.5">7</text>
<text x="203.6" y="53">(+12AUX)</text>
<text x="203.6" y="50.5">(JUMP</text>
<text x="210.6" y="50.5">W/8)4</text>
<text x="87.3" y="127.5" transform="rotate(-90 87.3 127.5)">HOTLINE</text>
<text x="84.7" y="134.6" transform="rotate(-90 84.7 134.6)">VBAT-</text>
<text x="87.3" y="134.6" transform="rotate(-90 87.3 134.6)">VBAT+</text>
<text x="89.8" y="134.6" transform="rotate(-90 89.8 134.6)">VBAT+</text>
</g>
<g font-size="1.4" fill="#0f0f0f">
<text x="160" y="27.7">(RX)</text>
<text x="160" y="25.1">(TX)</text>
<text x="33" y="82.3">CHG PIN</text>
<text x="40.7" y="82.3">8</text>
<text x="42.7" y="82.3">(+12AUX)</text>
<text x="179.1" y="81">GPIO14</text>
<text x="179.1" y="83.5">GPIO13</text>
<text x="185.4" y="78.5">(GND)</text>
<text x="185.6" y="81">(CS)</text>
<text x="185.6" y="83.5">(DC/RS)</text>
<text x="179.1" y="86.1">GPIO12</text>
<text x="179.1" y="88.6">GPIO11</text>
<text x="185.6" y="86.1">(MOSI)</text>
<text x="185.6" y="88.6">(SCLK)</text>
<text x="179.1" y="91.2">GPIO10</text>
<text x="179.1" y="93.7">GPIO9</text>
<text x="184.6" y="93.7">(RST)</text>
<text x="185.6" y="91.2">(LED)</text>
<text x="182.9" y="96.2">(VCC)</text>
<text x="181.6" y="122.9">GPIO17</text>
<text x="181.6" y="125.5">GPIO16</text>
<text x="188.2" y="122.9">(TX)</text>
<text x="188.2" y="125.5">(RX)</text>
<text x="181.6" y="128">GPIO4</text>
<text x="187.2" y="128">(FAULT)</text>
</g>
<g font-size="1.4" fill="#006464">
<text x="179.1" y="79">GND</text>
<text x="175.3" y="97.3">+3.3V</text>
</g>
</svg>
